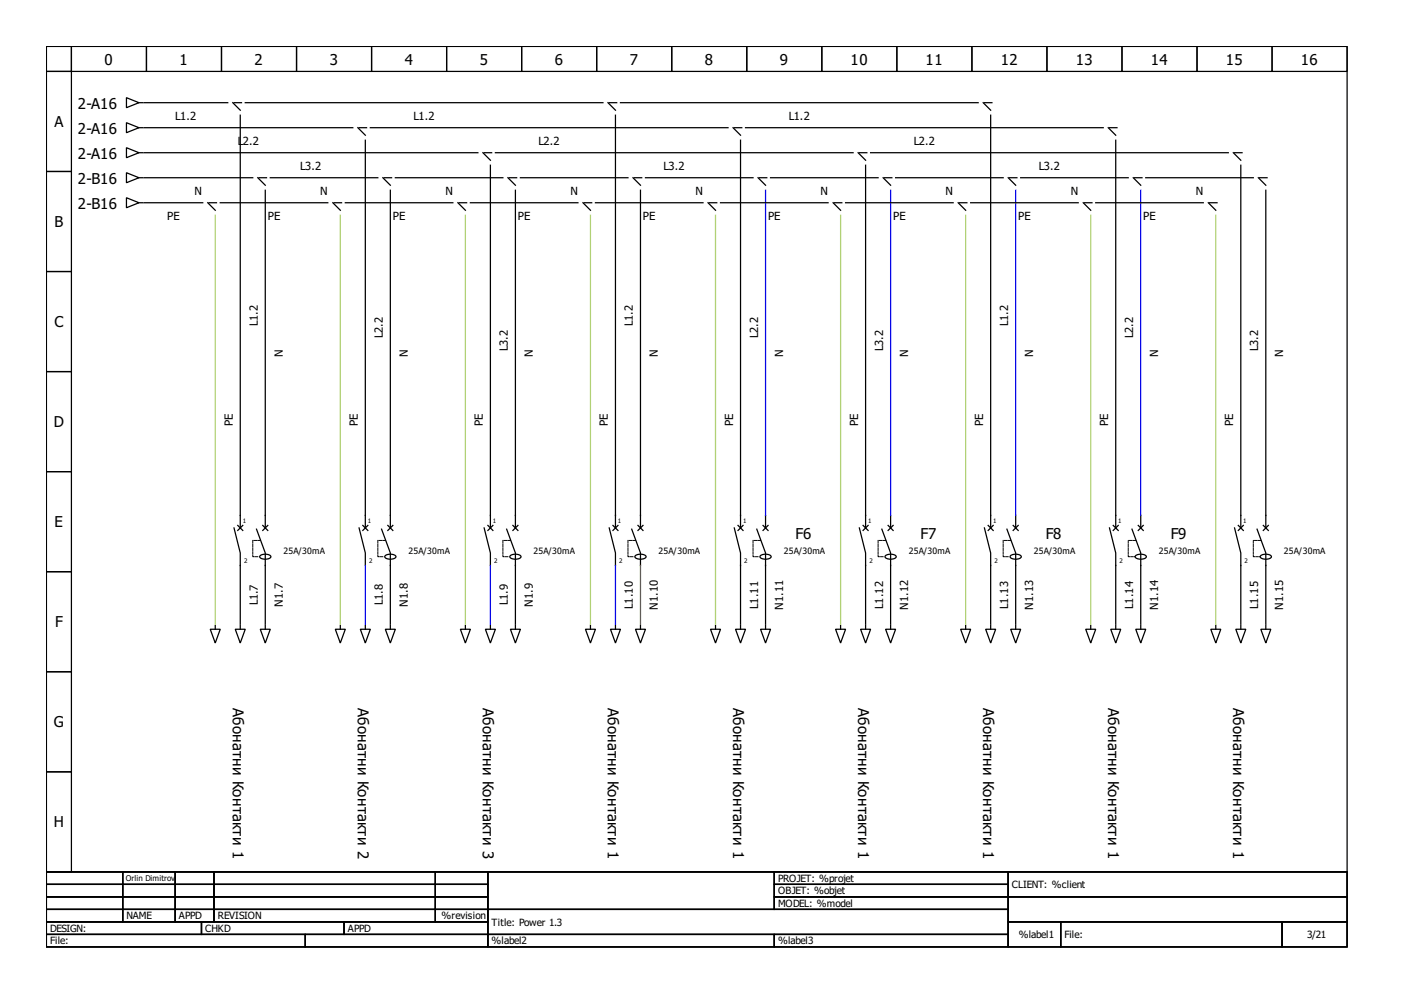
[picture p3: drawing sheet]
<svg xmlns="http://www.w3.org/2000/svg" width="297mm" height="210mm" viewBox="0 0 297 210" stroke-linecap="round" stroke-linejoin="round" font-family="sans-serif">
<g fill="none" stroke="#000" stroke-width=".26">
<path d="M9.8 9.8h274.4v174.1h-274.4zM9.8 9.8h5.3v5.3h-5.3zM9.8 15.1h5.3v21.1h-5.3zM15.1 9.8h15.8v5.3h-15.8zM30.9 9.8h15.8v5.3h-15.8zM46.7 9.8h15.9v5.3h-15.9zM62.6 9.8h15.8v5.3h-15.8zM78.4 9.8h15.8v5.3h-15.8zM94.2 9.8h15.9v5.3h-15.9zM110.1 9.8h15.8v5.3h-15.8zM125.9 9.8h15.8v5.3h-15.8zM141.7 9.8h15.8v5.3h-15.8z"/>
<path d="M157.5 9.8h15.9v5.3h-15.9zM173.4 9.8h15.8v5.3h-15.8zM189.2 9.8h15.8v5.3h-15.8zM205 9.8h15.9v5.3h-15.9zM220.9 9.8h15.8v5.3h-15.8zM236.7 9.8h15.8v5.3h-15.8zM252.5 9.8h15.9v5.3h-15.9zM268.4 9.8h15.8v5.3h-15.8zM9.8 36.2h5.3v21.1h-5.3zM26.7 20.6l2.6 1.1-2.6 1zM26.7 31.2l2.6 1-2.6 1.1zM26.7 25.9l2.6 1-2.6 1.1z"/>
<path d="M26.7 36.4l2.6 1.1-2.6 1zM29.3 21.7h.8M29.3 37.5h.8M29.3 26.9h.8M29.3 32.2h.8M30.4 26.9h44M30.4 21.7h17.6M30.4 37.5h22.9M30.4 32.2h70.4M49.1 21.7l1.6 1.5M49.4 21.7h1.6M50.7 24.3v87.1"/>
<path d="M51.7 21.7h75.5M54.4 37.5l1.6 1.6M54.6 37.5h1.6M57 37.5h22.7M75.5 26.9l1.6 1.6M75.8 26.9h1.5M77.1 29.6v81.8M78.1 26.9h75.5M80.8 37.5l1.5 1.6M81 37.5h1.6M83.4 37.5h22.7M101.9 32.2l1.6 1.6"/>
<path d="M102.1 32.2h1.6M103.5 34.9v76.5M104.5 32.2h75.5M107.2 37.5l1.5 1.6M107.4 37.5h1.6M109.8 37.5h22.7M128.3 21.7l1.5 1.5M128.5 21.7h1.6M129.8 24.3v87.1M130.9 21.7h75.5M133.5 37.5l1.6 1.6M133.8 37.5h1.6"/>
<path d="M136.2 37.5h22.7M154.6 26.9l1.6 1.6M154.9 26.9h1.6M156.2 29.6v81.8M157.3 26.9h75.4M159.9 37.5l1.6 1.6M160.2 37.5h1.6M162.6 37.5h22.6M181 32.2l1.6 1.6M181.3 32.2h1.6M182.6 34.9v76.5M183.7 32.2h75.4"/>
<path d="M186.3 37.5l1.6 1.6M186.6 37.5h1.6M188.9 37.5h22.7M207.4 21.7l1.6 1.5M207.7 21.7h1.6M209 24.3v87.1M212.7 37.5l1.6 1.6M213 37.5h1.5M215.3 37.5h22.7M233.8 26.9l1.6 1.6M234.1 26.9h1.5M235.4 29.6v81.8"/>
<path d="M239.1 37.5l1.6 1.6M239.3 37.5h1.6M241.7 37.5h22.7M260.2 32.2l1.6 1.6M260.4 32.2h1.6M261.8 34.9v76.5M265.5 37.5l1.5 1.6M265.7 37.5h1.6M9.8 57.3h5.3v21.1h-5.3zM26.7 41.7l2.6 1.1-2.6 1zM29.3 42.8h.8M30.4 42.8h12.4"/>
<path d="M43.8 42.8l1.6 1.6M44.1 42.8h1.6M46.5 42.8h22.7M56 40.1v71.3M70.2 42.8l1.6 1.6M70.5 42.8h1.6M72.8 42.8h22.7M82.3 40.1v71.3M96.6 42.8l1.6 1.6M96.9 42.8h1.5M99.2 42.8h22.7M108.7 40.1v71.3"/>
<path d="M123 42.8l1.6 1.6M123.2 42.8h1.6M125.6 42.8h22.7M135.1 40.1v71.3M149.4 42.8l1.5 1.6M149.6 42.8h1.6M152 42.8h22.7M175.8 42.8l1.5 1.6M176 42.8h1.6M178.4 42.8h22.7M202.1 42.8l1.6 1.6M202.4 42.8h1.6"/>
<path d="M204.8 42.8h22.7M228.5 42.8l1.6 1.6M228.8 42.8h1.6M231.2 42.8h22.7M254.9 42.8l1.6 1.6M255.2 42.8h1.6M267 40.1v71.3M9.8 78.4h5.3v21.1h-5.3zM9.8 99.5h5.3v21.1h-5.3zM49.4 111.4l1.3 5.2v15.1M50.2 110.8l1 1.1M51.2 110.8l-1 1.1"/>
<path d="M54.1 111.6l1.9 5v15.1M54.9 117.2a1.77 1.77 0 0 1 2.3 .2 1.6 1.6 0 0 1-2.4 0zM55.4 110.8l1.1 1.1M56.5 110.8l-1.1 1.1M75.8 111.4l1.3 5.2v2.7M76.5 110.8l1.1 1.1M77.6 110.8l-1.1 1.1M80.5 111.6l1.8 5v15.1M81.3 117.2a1.77 1.77 0 0 1 2.2 .2 1.6 1.6 0 0 1-2.3 0zM81.8 110.8l1.1 1.1M82.9 110.8l-1.1 1.1M102.1 111.4l1.4 5.2v2.7"/>
<path d="M102.9 110.8l1.1 1.1M104 110.8l-1.1 1.1M106.9 111.6l1.8 5v15.1M107.6 117.2a1.77 1.77 0 0 1 2.3 .2 1.6 1.6 0 0 1-2.4 0zM108.2 110.8l1.1 1.1M109.3 110.8l-1.1 1.1M128.5 111.4l1.3 5.2v2.7M129.3 110.8l1.1 1.1M130.4 110.8l-1.1 1.1M133.3 111.6l1.8 5v2.7M134 117.2a1.77 1.77 0 0 1 2.3 .2 1.6 1.6 0 0 1-2.4 0zM134.6 110.8l1 1.1"/>
<path d="M135.6 110.8l-1 1.1M154.9 111.4l1.3 5.2v15.1M155.7 110.8l1.1 1.1M156.8 110.8l-1.1 1.1M159.7 111.6l1.8 5v15.1M160.4 117.2a1.77 1.77 0 0 1 2.3 .2 1.6 1.6 0 0 1-2.4 0zM161 110.8l1 1.1M161.5 108.7v2.7M162 110.8l-1 1.1M181.3 111.4l1.3 5.2v15.1M182.1 110.8l1 1.1M183.1 110.8l-1 1.1"/>
<path d="M186 111.6l1.9 5v15.1M186.8 117.2a1.77 1.77 0 0 1 2.3 .2 1.6 1.6 0 0 1-2.4 0zM187.4 110.8l1 1.1M187.9 108.7v2.7M188.4 110.8l-1 1.1M207.7 111.4l1.3 5.2v15.1M208.5 110.8l1 1.1M209.5 110.8l-1 1.1M212.4 111.6l1.9 5v15.1M213.2 117.2a1.77 1.77 0 0 1 2.3 .2 1.6 1.6 0 0 1-2.4 0zM213.7 110.8l1.1 1.1M214.3 108.7v2.7"/>
<path d="M214.8 110.8l-1.1 1.1M234.1 111.4l1.3 5.2v15.1M234.9 110.8l1 1.1M235.9 110.8l-1 1.1M238.8 111.6l1.9 5v15.1M239.6 117.2a1.77 1.77 0 0 1 2.2 .2 1.6 1.6 0 0 1-2.3 0zM240.1 110.8l1.1 1.1M240.7 108.7v2.7M241.2 110.8l-1.1 1.1M260.4 111.4l1.4 5.2v15.1M261.2 110.8l1.1 1.1M262.3 110.8l-1.1 1.1"/>
<path d="M265.2 111.6l1.8 5v15.1M265.9 117.2a1.77 1.77 0 0 1 2.3 .2 1.6 1.6 0 0 1-2.3 0zM266.5 110.8l1.1 1.1M267.6 110.8l-1.1 1.1M9.8 120.6h5.3v21.1h-5.3zM44.4 132.7h2.1l-1.1 2.9zM45.4 132v.7M49.6 132.7h2.1l-1 2.9zM50.7 132v.7M54.9 132.7h2.1l-1 2.9zM56 132v.7M70.7 132.7h2.1l-1 2.9z"/>
<path d="M71.8 132v.7M76 132.7h2.1l-1 2.9zM77.1 132v.7M81.3 132.7h2.1l-1.1 2.9zM82.3 132v.7M97.1 132.7h2.1l-1 2.9zM98.2 132v.7M102.4 132.7h2.1l-1 2.9zM103.5 132v.7M107.7 132.7h2.1l-1.1 2.9zM108.7 132v.7M123.5 132.7h2.1l-1 2.9z"/>
<path d="M124.6 132v.7M128.8 132.7h2.1l-1.1 2.9zM129.8 132v.7M134.1 132.7h2.1l-1.1 2.9zM135.1 132v.7M149.9 132.7h2.1l-1.1 2.9zM150.9 132v.7M155.2 132.7h2.1l-1.1 2.9zM156.2 132v.7M160.4 132.7h2.2l-1.1 2.9zM161.5 132v.7M176.3 132.7h2.1l-1.1 2.9z"/>
<path d="M177.3 132v.7M181.6 132.7h2.1l-1.1 2.9zM182.6 132v.7M186.8 132.7h2.1l-1 2.9zM187.9 132v.7M202.7 132.7h2.1l-1.1 2.9zM203.7 132v.7M207.9 132.7h2.2l-1.1 2.9zM209 132v.7M213.2 132.7h2.1l-1 2.9zM214.3 132v.7M229 132.7h2.2l-1.1 2.9z"/>
<path d="M230.1 132v.7M234.3 132.7h2.1l-1 2.9zM235.4 132v.7M239.6 132.7h2.1l-1 2.9zM240.7 132v.7M255.4 132.7h2.1l-1 2.9zM256.5 132v.7M260.7 132.7h2.1l-1 2.9zM261.8 132v.7M266 132.7h2.1l-1.1 2.9zM267 132v.7M9.8 141.7h5.3v21.1h-5.3z"/>
<path d="M9.8 162.8h5.3v21.1h-5.3zM9.8 183.9h274.4v15.9h-274.4zM9.8 183.9h16.1v2.7h-16.1zM9.8 186.6h16.1v2.6h-16.1zM9.8 189.2h16.1v2.6h-16.1zM9.8 191.8h16.1v2.7h-16.1zM9.8 194.5h32.7v2.6h-32.7zM9.8 197.1h54.6v2.7h-54.6zM25.9 183.9h11.1v2.7h-11.1zM25.9 186.6h11.1v2.6h-11.1zM25.9 189.2h11.1v2.6h-11.1zM25.9 191.8h11.1v2.7h-11.1z"/>
<path d="M37 183.9h8.1v2.7h-8.1zM37 186.6h8.1v2.6h-8.1zM37 189.2h8.1v2.6h-8.1zM37 191.8h8.1v2.7h-8.1zM42.5 194.5h30.1v2.6h-30.1zM45.1 183.9h46.7v2.7h-46.7zM45.1 186.6h46.7v2.6h-46.7zM45.1 189.2h46.7v2.6h-46.7zM45.1 191.8h46.7v2.7h-46.7zM64.4 197.1h38.5v2.7h-38.5zM72.6 194.5h30.3v2.6h-30.3zM91.8 183.9h11.1v2.7h-11.1z"/>
<path d="M91.8 186.6h11.1v2.6h-11.1zM91.8 189.2h11.1v2.6h-11.1zM91.8 191.8h11.1v2.7h-11.1zM102.9 183.9h60.4v7.9h-60.4zM102.9 191.8h109.8v5.3h-109.8zM102.9 197.1h60.4v2.7h-60.4zM163.3 183.9h49.4v2.7h-49.4zM163.3 186.6h49.4v2.6h-49.4zM163.3 189.2h49.4v2.6h-49.4zM163.3 197.1h49.4v2.7h-49.4zM212.7 183.9h71.5v5.3h-71.5zM212.7 189.2h71.5v5.3h-71.5z"/>
<path d="M212.7 194.5h11.1v5.3h-11.1zM223.8 194.5h46.7v5.3h-46.7zM270.5 194.5h13.7v5.3h-13.7z"/>
</g>
<path d="M54.9 114h-1.6v3.4h1.3M81.3 114h-1.6v3.4h1.3M107.7 114h-1.6v3.4h1.3M134.1 114h-1.6v3.4h1.3M160.4 114h-1.5v3.4h1.3M186.8 114h-1.6v3.4h1.4M213.2 114h-1.6v3.4h1.4M239.6 114h-1.6v3.4h1.3M266 114h-1.6v3.4h1.3" fill="none" stroke="#000" stroke-width=".21" stroke-dasharray=".5 .3"/>
<path d="M161.5 40.1v68.6M187.9 40.1v68.6M214.3 40.1v68.6M240.7 40.1v68.6M77.1 119.3v12.4M103.5 119.3v12.4M129.8 119.3v12.4" fill="none" stroke="#00f" stroke-width=".26"/>
<path d="M45.4 45.4v86.3M71.8 45.4v86.3M98.2 45.4v86.3M124.6 45.4v86.3M150.9 45.4v86.3M177.3 45.4v86.3M203.7 45.4v86.3M230.1 45.4v86.3M256.5 45.4v86.3" fill="none" stroke="#b1d175" stroke-width=".26"/>
<path d="M135.1 119.3v12.4" fill="none" stroke="#a50" stroke-width=".26"/>
<g font-size="3.2">
<text x="22.1" y="13.6">0</text>
<text x="37.9" y="13.6">1</text>
<text x="53.7" y="13.6">2</text>
<text x="69.6" y="13.6">3</text>
<text x="85.4" y="13.6">4</text>
<text x="101.2" y="13.6">5</text>
<text x="117" y="13.6">6</text>
<text x="132.9" y="13.6">7</text>
<text x="148.7" y="13.6">8</text>
<text x="164.5" y="13.6">9</text>
<text x="179.4" y="13.6">10</text>
<text x="195.3" y="13.6">11</text>
<text x="211.1" y="13.6">12</text>
<text x="226.9" y="13.6">13</text>
<text x="242.8" y="13.6">14</text>
<text x="258.6" y="13.6">15</text>
<text x="274.4" y="13.6">16</text>
<text x="16.4" y="23">2-A16</text>
<text x="11.5" y="26.8">A</text>
<text x="16.4" y="28.3">2-A16</text>
<text x="16.4" y="33.5">2-A16</text>
<text x="16.4" y="38.8">2-B16</text>
<text x="11.5" y="47.9">B</text>
<text x="16.4" y="44.1">2-B16</text>
<text x="11.5" y="69">C</text>
<text x="11.4" y="90.1">D</text>
<text x="11.5" y="111.2">E</text>
<text x="167.8" y="113.7">F6</text>
<text x="194.2" y="113.7">F7</text>
<text x="220.6" y="113.7">F8</text>
<text x="247" y="113.7">F9</text>
<text x="11.6" y="132.3">F</text>
<text x="49.1" y="149.4" transform="rotate(90 49.1 149.4)">Абонатни Контакти 1</text>
<text x="75.5" y="149.4" transform="rotate(90 75.5 149.4)">Абонатни Контакти 2</text>
<text x="101.9" y="149.4" transform="rotate(90 101.9 149.4)">Абонатни Контакти 3</text>
<text x="128.3" y="149.4" transform="rotate(90 128.3 149.4)">Абонатни Контакти 1</text>
<text x="154.6" y="149.4" transform="rotate(90 154.6 149.4)">Абонатни Контакти 1</text>
<text x="181" y="149.4" transform="rotate(90 181 149.4)">Абонатни Контакти 1</text>
<text x="207.4" y="149.4" transform="rotate(90 207.4 149.4)">Абонатни Контакти 1</text>
<text x="233.8" y="149.4" transform="rotate(90 233.8 149.4)">Абонатни Контакти 1</text>
<text x="260.2" y="149.4" transform="rotate(90 260.2 149.4)">Абонатни Контакти 1</text>
<text x="11.4" y="153.5">G</text>
<text x="11.4" y="174.6">H</text>
</g>
<g font-size="2.4">
<text x="37" y="25.4">L1.2</text>
<text x="87.2" y="25.4">L1.2</text>
<text x="166.4" y="25.4">L1.2</text>
<text x="50.2" y="30.6">L</text>
<text x="51.2" y="30.6">2.2</text>
<text x="63.4" y="35.9">L3.2</text>
<text x="113.6" y="30.6">L2.2</text>
<text x="140" y="35.9">L3.2</text>
<text x="192.8" y="30.6">L2.2</text>
<text x="219.2" y="35.9">L3.2</text>
<text x="41.1" y="41.2">N</text>
<text x="67.6" y="41.2">N</text>
<text x="94" y="41.2">N</text>
<text x="120.3" y="41.2">N</text>
<text x="146.7" y="41.2">N</text>
<text x="173.1" y="41.2">N</text>
<text x="199.5" y="41.2">N</text>
<text x="225.9" y="41.2">N</text>
<text x="252.3" y="41.2">N</text>
<text x="35.3" y="46.5">PE</text>
<text x="56.5" y="46.5">PE</text>
<text x="82.9" y="46.5">PE</text>
<text x="109.3" y="46.5">PE</text>
<text x="135.6" y="46.5">PE</text>
<text x="162" y="46.5">PE</text>
<text x="188.4" y="46.5">PE</text>
<text x="214.8" y="46.5">PE</text>
<text x="241.2" y="46.5">PE</text>
<text x="54.4" y="68.8" transform="rotate(-90 54.4 68.8)">L1.2</text>
<text x="80.8" y="71.4" transform="rotate(-90 80.8 71.4)">L2.2</text>
<text x="133.5" y="68.8" transform="rotate(-90 133.5 68.8)">L1.2</text>
<text x="159.9" y="71.4" transform="rotate(-90 159.9 71.4)">L2.2</text>
<text x="212.7" y="68.8" transform="rotate(-90 212.7 68.8)">L1.2</text>
<text x="239.1" y="71.4" transform="rotate(-90 239.1 71.4)">L2.2</text>
<text x="59.7" y="75.2" transform="rotate(-90 59.7 75.2)">N</text>
<text x="86" y="75.2" transform="rotate(-90 86 75.2)">N</text>
<text x="107.2" y="74" transform="rotate(-90 107.2 74)">L3.2</text>
<text x="112.4" y="75.2" transform="rotate(-90 112.4 75.2)">N</text>
<text x="138.8" y="75.2" transform="rotate(-90 138.8 75.2)">N</text>
<text x="165.2" y="75.2" transform="rotate(-90 165.2 75.2)">N</text>
<text x="186.3" y="74" transform="rotate(-90 186.3 74)">L3.2</text>
<text x="191.6" y="75.2" transform="rotate(-90 191.6 75.2)">N</text>
<text x="218" y="75.2" transform="rotate(-90 218 75.2)">N</text>
<text x="244.4" y="75.2" transform="rotate(-90 244.4 75.2)">N</text>
<text x="265.5" y="74" transform="rotate(-90 265.5 74)">L3.2</text>
<text x="270.7" y="75.2" transform="rotate(-90 270.7 75.2)">N</text>
<text x="49.1" y="89.9" transform="rotate(-90 49.1 89.9)">PE</text>
<text x="75.5" y="89.9" transform="rotate(-90 75.5 89.9)">PE</text>
<text x="101.9" y="89.9" transform="rotate(-90 101.9 89.9)">PE</text>
<text x="128.3" y="89.9" transform="rotate(-90 128.3 89.9)">PE</text>
<text x="154.6" y="89.9" transform="rotate(-90 154.6 89.9)">PE</text>
<text x="181" y="89.9" transform="rotate(-90 181 89.9)">PE</text>
<text x="207.4" y="89.9" transform="rotate(-90 207.4 89.9)">PE</text>
<text x="233.8" y="89.9" transform="rotate(-90 233.8 89.9)">PE</text>
<text x="260.2" y="89.9" transform="rotate(-90 260.2 89.9)">PE</text>
<text x="54.4" y="127.7" transform="rotate(-90 54.4 127.7)">L1.7</text>
<text x="59.7" y="128" transform="rotate(-90 59.7 128)">N1.7</text>
<text x="80.8" y="127.7" transform="rotate(-90 80.8 127.7)">L1.8</text>
<text x="86" y="128" transform="rotate(-90 86 128)">N1.8</text>
<text x="107.2" y="127.7" transform="rotate(-90 107.2 127.7)">L1.9</text>
<text x="112.4" y="128" transform="rotate(-90 112.4 128)">N1.9</text>
<text x="133.5" y="128.4" transform="rotate(-90 133.5 128.4)">L1.10</text>
<text x="138.8" y="128.7" transform="rotate(-90 138.8 128.7)">N1.10</text>
<text x="159.9" y="128.4" transform="rotate(-90 159.9 128.4)">L1.11</text>
<text x="165.2" y="128.7" transform="rotate(-90 165.2 128.7)">N1.11</text>
<text x="186.3" y="128.4" transform="rotate(-90 186.3 128.4)">L1.12</text>
<text x="191.6" y="128.7" transform="rotate(-90 191.6 128.7)">N1.12</text>
<text x="212.7" y="128.4" transform="rotate(-90 212.7 128.4)">L1.13</text>
<text x="218" y="128.7" transform="rotate(-90 218 128.7)">N1.13</text>
<text x="239.1" y="128.4" transform="rotate(-90 239.1 128.4)">L1.14</text>
<text x="244.4" y="128.7" transform="rotate(-90 244.4 128.7)">N1.14</text>
<text x="265.5" y="128.4" transform="rotate(-90 265.5 128.4)">L1.15</text>
<text x="270.7" y="128.7" transform="rotate(-90 270.7 128.7)">N1.15</text>
</g>
<g font-size="2.1">
<text x="164.1" y="186">PROJET: %projet</text>
<text x="164.1" y="188.7">OBJET: %objet</text>
<text x="164.1" y="191.3">MODEL: %model</text>
<text x="213.5" y="187.4">CLIENT: %client</text>
<text x="10.6" y="196.6">DESIGN:</text>
<text x="26.7" y="194">NAME</text>
<text x="37.8" y="194">APPD</text>
<text x="43.3" y="196.6">CHKD</text>
<text x="45.9" y="194">REVISION</text>
<text x="73.4" y="196.6">APPD</text>
<text x="93.2" y="194">%revision</text>
<text x="103.7" y="195.3">Title: Power 1.3</text>
<text x="214.9" y="197.9">%label1</text>
<text x="224.6" y="197.9">File:</text>
<text x="275.7" y="197.9">3/21</text>
<text x="10.6" y="199.2">File:</text>
<text x="103.7" y="199.2">%label2</text>
<text x="164.1" y="199.2">%label3</text>
</g>
<g font-size="1.8">
<text x="59.8" y="116.9">25A/30mA</text>
<text x="86.2" y="116.9">25A/30mA</text>
<text x="112.6" y="116.9">25A/30mA</text>
<text x="138.9" y="116.9">25A/30mA</text>
<text x="165.3" y="116.9">25A/30mA</text>
<text x="191.7" y="116.9">25A/30mA</text>
<text x="218.1" y="116.9">25A/30mA</text>
<text x="244.5" y="116.9">25A/30mA</text>
<text x="270.9" y="116.9">25A/30mA</text>
</g>
<text font-size="1.7" x="26.5" y="185.9">Orlin Dimitrov</text>
<g font-size="1.3">
<text x="51.2" y="110.3">1</text>
<text x="77.6" y="110.3">1</text>
<text x="104" y="110.3">1</text>
<text x="130.4" y="110.3">1</text>
<text x="156.8" y="110.3">1</text>
<text x="183.1" y="110.3">1</text>
<text x="209.5" y="110.3">1</text>
<text x="235.9" y="110.3">1</text>
<text x="262.3" y="110.3">1</text>
<text x="51.5" y="118.8">2</text>
<text x="77.9" y="118.8">2</text>
<text x="104.2" y="118.8">2</text>
<text x="130.6" y="118.8">2</text>
<text x="157" y="118.8">2</text>
<text x="183.4" y="118.8">2</text>
<text x="209.8" y="118.8">2</text>
<text x="236.2" y="118.8">2</text>
<text x="262.6" y="118.8">2</text>
</g>
</svg>
